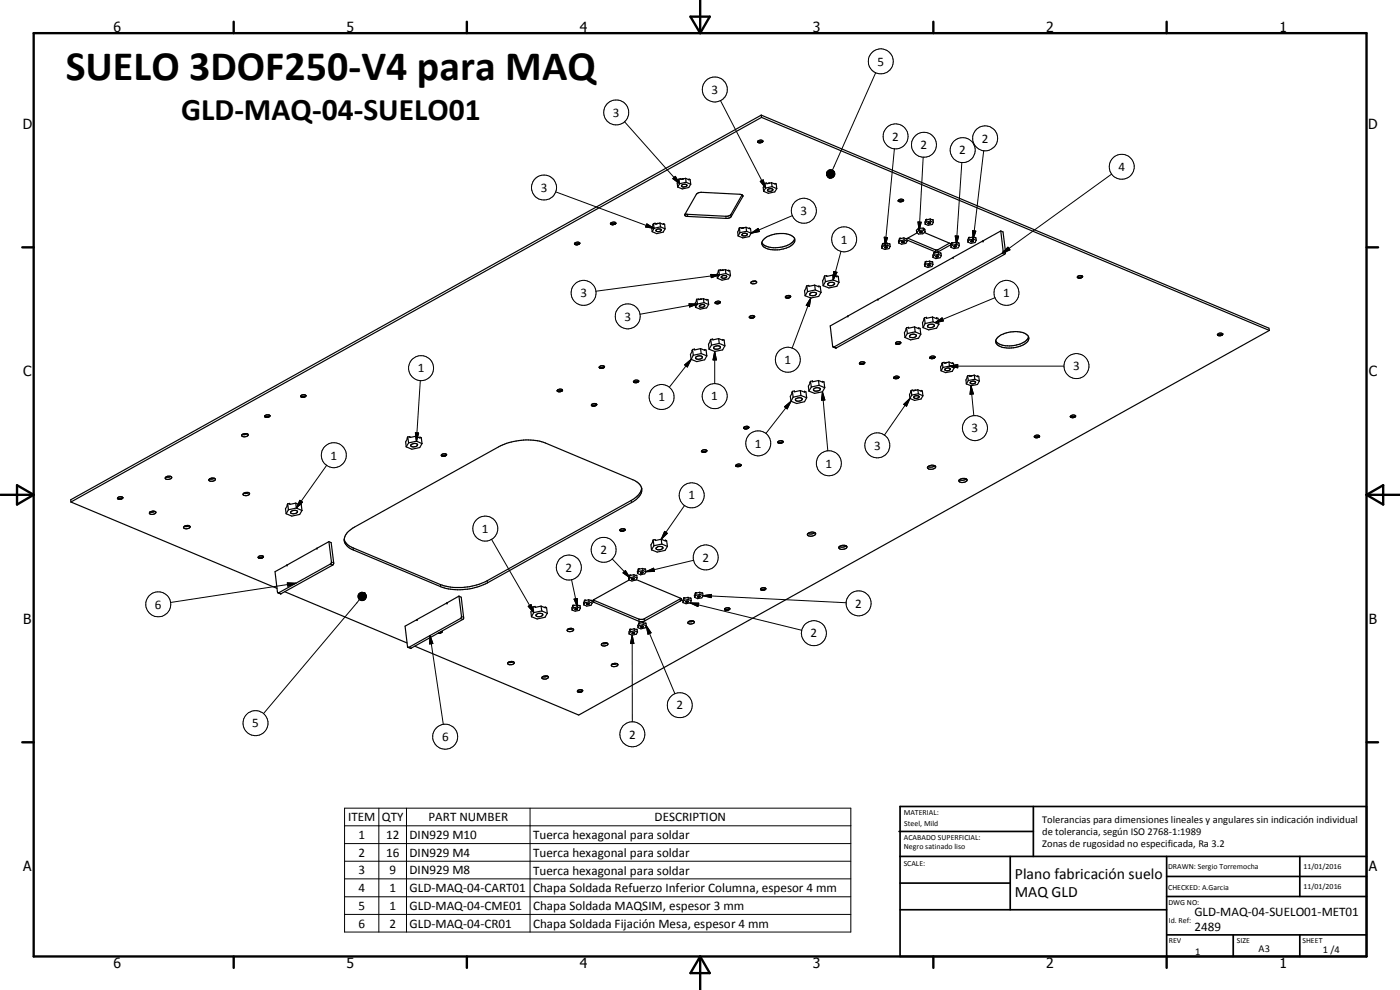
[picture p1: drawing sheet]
<svg xmlns="http://www.w3.org/2000/svg" width="420mm" height="297mm" viewBox="0 0 420 297" stroke-linecap="round" stroke-linejoin="round" font-family="sans-serif">
<g fill="none" stroke="#000" stroke-width=".35">
<path d="M228.5 34.5l-207.3 115.4 .1 .7M228.5 34.5l152.3 64 .1 .6M228.5 34.5v.7M228.5 35.2l152.4 63.9M228.5 35.2l-207.2 115.4M203.8 53.7l-.6 1.2 .2 1.2M203.8 53.7l.2 1.4M204 55.1l-.6 1M204.6 55.5a1.27 1.27 0 0 1 1.6 0 .87 .87 0 0 1-.8 .7 .87 .87 0 0 1-.9-.5zM205.1 53.6l-.5 .2M205.8 53.5l-1.5 .3v-.2l-.5 .1M205.8 53.5l1 .5v-.3l.3 .2 .2 1.4"/>
<path d="M205.8 53.5l.1 1.2M205.9 54.7l1.4 .6M205.9 54.7l-1.9 .4M207.3 55.3l-.6 1-1.9 .4-1.4-.6M209 58.3l.6-.5 1-.1 11.5 .6 .6 .1 .3 .4-3.6 6.2-.5 .4-1 .1-11.5-.6a.57 .57 0 0 1-.6 0 .57 .57 0 0 1-.2-.6zM222.7 58.5l-3.3 5.8-.6 .5-1 .1-12.2-.8M227.4 42.7l.4 .1M227.6 42.8h.8M228.4 42.8h-.4M228.9 42.5a.88 .88 0 0 0-.8-.5 .88 .88 0 0 0-.7 .6l.1 .1M228.9 42.5l-.5 .3M228.9 42.3l-1.5 .3"/>
<path d="M229.6 55l-.5 1.2 .1 1.2M229.6 55l.2 1.4M229.8 56.4l-.6 1M230.4 56.9a1.08 1.08 0 0 1 1.6 0l-.7 .5-.9-.1zM231 54.9l-.6 .2M231.6 54.8l-1.5 .3v-.2l-.5 .1M231.6 54.8l1 .4v-.2l.3 .2 .2 1.4M231.6 54.8l.1 1.2M231.7 56l1.4 .6M231.7 56l-1.9 .4M233.1 56.6l-.6 1-1.9 .4-1.4-.6M172.4 73.1l.3 .3"/>
<path d="M172.4 73.2h.1M172.5 73.3l.1 .1M172.6 73.4h.4M172.7 73.4h.1M173 73.4h.2M173.3 73.4h.1M173.4 73.4h-.4M173.6 73.3l-.2 .1M173.8 73.2l-.2 .1M174 72.9l-1.6 .2M174 72.9l-.4 .4M174 72.9a1.06 1.06 0 0 0-1.6 .2"/>
<path d="M183.2 67.1l.3 .3M183.2 67.1v.1M183.3 67.3l.1 .1M183.4 67.4h.4M183.5 67.4h.3M184.2 67.4h-.4M184.4 67.3l-.1 .1M184.4 67.3l-.6 .1M184.8 66.9l-1.6 .2M184.8 66.9l-.4 .4M184.8 66.9a1.06 1.06 0 0 0-1.6 .2M196.1 67.1l-.5 1.2 .1 1.2"/>
<path d="M196.1 67.1l.2 1.4M196.3 68.5l-.6 1M196.9 69l.6-.3 .9 .1a.8 .8 0 0 1-.7 .7 .8 .8 0 0 1-.8-.5zM197.5 67.1l-.6 .1M198.1 66.9l-1.5 .3v-.2l-.5 .1M198.1 66.9l1 .5v-.3l.4 .2 .1 1.4M198.1 66.9l.1 1.2M198.2 68.1l1.4 .6M198.2 68.1l-1.9 .4M199.6 68.7l-.6 .9-1.9 .5-1.4-.6M221.9 68.4l-.5 1.2 .1 1.2M221.9 68.4l.2 1.4"/>
<path d="M222.1 69.8l-.6 1M222.7 70.4a1.01 1.01 0 0 1 1.6 0l-.6 .4h-.7zM223.3 68.3l-.6 .2M223.9 68.2l-1.4 .3-.1-.2-.5 .1M223.9 68.2l1.3 .4 .2 1.4M223.9 68.2l.2 1.2M224.1 69.4l1.3 .6M224.1 69.4l-2 .4M225.4 70l-.5 1-2 .4-1.4-.6M229.1 71.9a7.9 7.9 0 0 1 8.9-.9 1.62 1.62 0 0 1-.7 2.8l-.4 .2a8.4 8.4 0 0 1-7.8 0l-.5-1.1zM238.5 71.6a4.3 4.3 0 0 1-3.6 2.5 6.2 6.2 0 0 1-6.1-1.1l-.2-.2M264.9 73.1l-.3 .8 .1 .6"/>
<path d="M264.9 73.1l.1 .7M265 73.8l-.3 .7M265.6 74.1l.7 .1-.6 .2-.2-.1zM266.2 72.9l-1.3 .2M266.2 72.9l.9 .3 .1 .8M266.2 72.9l.1 .7M266.3 73.6l.9 .4M266.3 73.6l-1.3 .2M267.2 74l-.4 .6-1.2 .2-.9-.3M269.6 60.3l.2 .2M269.6 60.3l.1 .1M269.8 60.5h.4"/>
<path d="M270 71.5l-.3 .8v.6M270 71.5l.1 .8M270.1 72.3l-.4 .6M270.6 72.6l.6-.2 .2 .2a.39 .39 0 0 1-.4 .3 .39 .39 0 0 1-.4-.3zM270.8 60.5h-.6M271.2 60.1l-.4 .4M271.2 60l-1.6 .3M271.2 60.1a.95 .95 0 0 0-1.6 .2M271.3 71.4l-1.3 .1M271.3 71.4l.8 .2M271.3 71.4v.6M271.3 72l.9 .4"/>
<path d="M271.3 72l-1.2 .3M272.1 71.6l.1 .8M272.2 72.4l-.3 .6-1.3 .3-.9-.4M272.4 71.5l8.5 3.5 .6-.1 3.5-2M275.3 69.8l-3.2 1.8M275.7 68.4l1.4 .1M275.7 68.4l-.7 .7 .1 .6M275.7 68.4l.1 .7M275.8 69.1l-.7 .6M276 69.6l.8-.1-.4 .3zM277.1 68.5l.5 .3 .1 .8M277.1 68.5v.5"/>
<path d="M277.1 69l.6 .6M277.1 69l-1.3 .1M277.4 69.8l8.1 3.4-4.4 2.5-8.9-3.7M277.7 69.6l-.8 .5-1.2 .1-.6-.5M277.7 78.5l-.3 .7 .1 .7M277.7 78.5l.1 .7M277.8 79.2l-.3 .7M277.9 65.9l-.3 .7 .1 .7M277.9 65.9v.7M277.9 66.6l-.2 .7M278.4 79.5h.7a.43 .43 0 0 1-.3 .3 .43 .43 0 0 1-.5-.2zM278.5 67l.3-.2 .5 .1-.4 .3z"/>
<path d="M279 78.4l-1.3 .1M279 78.4l.9 .2 .1 .7M279 78.4l.1 .6M279.1 79l.9 .3M279.1 79l-1.3 .2M279.2 65.7l-1.3 .2M279.2 65.7l.9 .3v.7M279.2 65.7v.6M279.2 66.3l.9 .4M279.2 66.3l-1.3 .3M280 79.3l-.3 .7-1.3 .3-.9-.4M280.1 66.7l-.3 .7-1.3 .2-.8-.3"/>
<path d="M280.3 75.8l-.4 .8 .1 .6M280.3 75.8l.1 .8M280.4 76.6l-.4 .6M280.9 77v.1M280.9 76.9l.5-.1 .2 .2-.6 .1zM281.5 75.7l-1.2 .1M281.5 75.7l.9 .2 .1 .8M281.5 75.7l.1 .6M281.6 76.3l.9 .4M281.6 76.3l-1.2 .3M282.5 76.7l-.4 .6-1.2 .3-.9-.4M285.7 72.8l-.4 .8 .1 .6"/>
<path d="M285.7 72.8l.1 .8M285.8 73.6l-.4 .6M286 77.3h.1M286 77.3l-31.5 17.5M286.3 73.9l.7-.1a.34 .34 0 0 1-.3 .4 .34 .34 0 0 1-.4-.3zM286.3 74v.1M286.9 72.7l-1.2 .1M286.9 72.7l.9 .2 .1 .8M286.9 72.7l.2 .6M287.1 73.3l.8 .4M287.1 73.3l-1.3 .3M287.9 73.7l-.3 .6-1.3 .3-.9-.4"/>
<path d="M290.7 71.2l-.3 .8 .1 .6M290.7 71.2l.1 .8M290.8 72l-.3 .6M291.4 72.3l.5-.1 .2 .2-.6 .2zM292 71.1l-1.3 .1M292 71.1l.9 .3 .1 .7M292 71.1v.7M292 71.8l1 .3M292 71.8l-1.2 .2M293 72.1l-.4 .7-1.2 .2-.9-.4M300.3 69.3l.7 .3 .8 6.1-.4 .6-50.4 28.1-.9-.3M300.3 69.3l-14.3 8"/>
<path d="M300.3 69.3l.8 6.1-.2 .5-50.8 28.2M209.1 89.8l-.5 1.2 .1 1.2M209.1 89.8l.2 1.4M209.3 91.2l-.6 1M209.9 91.7h.1a.88 .88 0 0 1 1.5 .1 1.08 1.08 0 0 1-1.6 .1zM210.5 89.7l-.5 .1M211.1 89.6l-1.4 .3-.1-.2-.5 .1M211.1 89.6l1.1 .4-.1-.2 .4 .2 .2 1.4M211.1 89.6l.2 1.2M211.3 90.8l1.4 .6M211.3 90.8l-2 .4M212.7 91.4l-.6 1-2 .4-1.4-.6"/>
<path d="M214.6 90.9a.86 .86 0 0 1 .7-.6 .86 .86 0 0 1 .9 .5l-.2 .2M214.7 90.9l.3 .2M214.8 91.1h.2M215.7 81.1l-.5 1.2 .1 1.2M215.7 81.1l.2 1.4M215.8 91l-.8 .1M215.9 82.5l-.6 1M216.1 90.8l-.9 .3M216.2 90.6l-1.5 .3M216.6 82.9l1.1-.2a.36 .36 0 0 1 .4 .4 .36 .36 0 0 1-.4 .3h-1l-.3-.2zM216.9 81.1l-.4 .1M217.7 80.9l-1.5 .3v-.3l-.5 .2"/>
<path d="M217.7 80.9l1 .4v-.2l.3 .1 .2 1.5M217.7 80.9l.1 1.2M217.8 82.1l1.4 .6M217.8 82.1l-1.9 .4M219.2 82.7l-.6 1-1.9 .4-1.4-.6M224.9 95.1l.1 .2 .9 .1M224.9 95.2l.6 .3M225.5 84.6l.5-.3 .9 .1a.44 .44 0 0 1 .1 .6 .44 .44 0 0 1-.6 .1 .58 .58 0 0 1-.7 .1 .58 .58 0 0 1-.2-.6zM225.9 95.4l-.2 .1M226.4 95.2l-.5 .2M226.5 95l-1.6 .1M226.5 95l-.1 .2"/>
<path d="M226.5 95a1.06 1.06 0 0 0-1.6 .1M226.7 84.3l-1.1 .2M236.1 89.4l.2 .1M236.9 89.3l-.8 .1M236.9 89.3l.4-.3a.96 .96 0 0 0-1.6 .1l.3 .3M236.9 89.3l-.4 .2M237.3 88.9l-1.6 .2 .4 .3M242.1 85.8l-.6 1.4 .1 1.5M242.1 85.8l.2 1.7M242.3 87.5l-.7 1.2M243.1 88.1a1.21 1.21 0 0 1 2 .1 1.45 1.45 0 0 1-2.1 .2zM244.5 85.6l-1.7 .3-.1-.3-.6 .2"/>
<path d="M244.5 85.6l1.3 .5-.1-.3 .5 .2 .2 1.7M244.5 85.6l.2 1.4M244.7 87l1.7 .7M244.7 87l-2.4 .5M246.4 87.7l-.7 1.2-2.4 .5-1.7-.7M247.5 82.8l-.6 1.4 .1 1.5M247.5 82.8l.2 1.7M247.7 84.5l-.7 1.2M248.5 85l.5-.2 1-.1 .5 .4a1.08 1.08 0 0 1-1 .7 1.08 1.08 0 0 1-1.1-.6zM249.9 82.5l-1.8 .4v-.2l-.6 .1M249.9 82.5l1.3 .6-.1-.3 .5 .1 .2 1.8M249.9 82.5l.2 1.5"/>
<path d="M250.1 84l1.7 .7M250.1 84l-2.4 .5M251.8 84.7l-.6 1.2-2.4 .5-1.8-.7M254.5 94.8l-5.3 3 .7 6.1 .2 .2M263.5 89.8h.1M272.1 98.3l-.7 1.5 .2 1.5M272.1 98.3l.2 1.8M274.5 98.1l-1.8 .4v-.3l-.6 .1M274.5 98.1l1.2 .5v-.3l.4 .3 .2 1.7M274.5 98.1l.1 1.5M274.6 99.6l1.7 .7M274.6 99.6l-2.3 .5"/>
<path d="M277.4 95.4l-.6 1.4 .2 1.5M277.4 95.4l.3 1.7M277.7 97.1l-.7 1.2M278.5 97.6l.5-.3h.9l.5 .4a1.31 1.31 0 0 1-2.1 .1zM279.9 95.1l-1.8 .4v-.3l-.7 .2M279.9 95.1l1.2 .5v-.3l.4 .2 .3 1.8M279.9 95.1l.1 1.5M280 96.6l1.8 .7M280 96.6l-2.3 .5M281.8 97.3l-.7 1.2-2.4 .5-1.7-.7M323.3 83.1l.2 .2M323.3 83.1l.1 .2"/>
<path d="M323.4 83.3l.4 .1M323.5 83.4h.2M324.4 83.4h-.7M324.9 82.9l-1.6 .2M324.9 82.9v.2M324.9 83.1l-.8 .3M324.9 82.9a1.06 1.06 0 0 0-1.6 .2M324.9 83.1l-.4 .3M380.9 99.1l-207.2 115.4-49.2-20.6M90.2 119l.5 .2M90.2 118.9l.1 .1M90.2 118.9v.1"/>
<path d="M90.7 119.2h.6M91.3 119.1l-.7 .1M91.6 119l-.1 .1M91.8 118.7l-1.6 .2M91.8 118.7l-.5 .5M91.8 118.7a.96 .96 0 0 0-1.6 .2M167.2 117.2l.1 .2M167.3 117.4l.4 .1M168.6 117.3l-1.2 .2M168.6 117.3l-.5 .2M168.8 117l-1.6 .2M168.8 117.1l-.2 .2"/>
<path d="M168.8 117.1a1.04 1.04 0 0 0-1.6 .1M181 110.4l-.7 .1M181.4 110l-1.6 .2 .6 .3 .6-.1M181.4 110l-.4 .4M181.4 110a.86 .86 0 0 0-.8-.3 .86 .86 0 0 0-.7 .7l.3 .1M190.1 114.5a.95 .95 0 0 1 1.6-.1l-.1 .2M190.1 114.5l.2 .2M190.1 114.5l.4 .3M190.4 114.8h.1M191.3 114.7l-.3 .1M191.3 114.7l-.8 .1M191.6 114.6l-.3 .1"/>
<path d="M191.7 114.3l-1.6 .2M207.8 104.9l-.6 1.4 .2 1.5M207.8 104.9l.3 1.7M208.1 106.6l-.7 1.2M208.9 107.1a1.42 1.42 0 0 1 1.9 0 1.29 1.29 0 0 1-2.1 .3zM210.3 104.6l1.2 .5v-.2l.4 .1 .2 1.8M210.3 104.6l-1.8 .4-.1-.3-.6 .2M210.3 104.6l.1 1.5M210.4 106.1l1.7 .7M210.4 106.1l-2.3 .5M212.1 106.8l-.6 1.1-2.4 .6-1.7-.7M213.3 101.9l-.7 1.4 .2 1.5"/>
<path d="M213.3 101.9l.2 1.6M213.5 103.5l-.7 1.3M214.3 104.1l.5-.3a1.2 1.2 0 0 1 1.4 .3 1.08 1.08 0 0 1-1 .8 1.08 1.08 0 0 1-1-.7zM215.7 101.6l-1.8 .4v-.3l-.6 .2M215.7 101.6l1.2 .5v-.2l.4 .1 .2 1.8M215.7 101.6l.1 1.4M215.8 103l1.7 .8M215.8 103l-2.3 .5M217.5 103.8l-.6 1.2-2.4 .5-1.7-.7M237.8 117.4l-.6 1.5 .2 1.5M237.8 117.4l.2 1.8M238 119.2l-.6 1.2"/>
<path d="M238.7 119.8a1.48 1.48 0 0 1 2.1-.1 1.42 1.42 0 0 1-2.1 .4zM240.2 117.2l-1.7 .4-.1-.3-.6 .1M240.2 117.2l1.3 .5v-.3l.4 .2 .2 1.7M240.2 117.2l.2 1.5M240.4 118.7l1.7 .6M240.4 118.7l-2.4 .5M242.1 119.3l-.6 1.2-2.4 .6-1.7-.7M243.2 114.4l-.6 1.5 .2 1.4M243.2 114.4l.3 1.7M243.5 116.1l-.7 1.2M244.3 116.7a1.46 1.46 0 0 1 1.9 0 1.3 1.3 0 0 1-2.1 .2zM245.6 114.2l-1.7 .4v-.3l-.7 .1"/>
<path d="M245.6 114.2l1.3 .5v-.3l.4 .2 .2 1.7M245.6 114.2l.2 1.4M245.8 115.6l1.7 .7M245.8 115.6l-2.3 .5M247.5 116.3l-.7 1.3-2.3 .4-1.7-.7M258 108.9a.91 .91 0 0 1 1.5 0 1.03 1.03 0 0 1-1.6 .1zM259.2 109.2l-.9 .1M259.5 108.8l-1.6 .2 .2 .3M268.2 113.3l.4 .3M268.3 113.5l.3 .1M268.6 113.6h.2M268.8 103l.1 .3h.9"/>
<path d="M268.8 103v.2M268.9 103.2l.3 .1M269.3 113.6h-.5M269.4 113.5l-.6 .1M269.7 113.3l-.3 .2M269.8 113.1l-1.6 .2M269.8 113.2l-.4 .3M269.8 113.2a.97 .97 0 0 0-1.6 .1M269.8 103.3h-.3M270.3 102.8l-1.5 .2M270.3 102.8l-.5 .5M270.3 102.8l-.3-.3h-.6l-.5 .2-.1 .3"/>
<path d="M272.3 100.1l-.7 1.2M273.1 100.6l.1-.1a1.23 1.23 0 0 1 1.8 .3 1.27 1.27 0 0 1-2 0zM273.5 117.1l-.5 1.3 .1 1.1M273.5 117.1l.1 1.4M273.6 118.5l-.5 1M274.2 119.1l.7-.4 .9 .3a.89 .89 0 0 1-.7 .5 .89 .89 0 0 1-.9-.4zM274.9 117.1l-.6 .1M275.5 117l-1.5 .3v-.3l-.5 .1M275.5 117l1 .4-.1-.3 .4 .2 .2 1.4M275.5 117l.1 1.2M275.6 118.2l1.4 .5M275.6 118.2l-2 .3"/>
<path d="M276.3 100.3l-.6 1.2-2.4 .5-1.7-.7M277 118.7l-.6 1-1.9 .4-1.4-.6M279 107.3v.1M279 107.4l.5 .2M279 107.4l.6 .2M280.6 107.2l-1 .4M280.6 107.1a1.1 1.1 0 0 0-1.6 .2M280.6 107.1l-1.6 .2M280.6 107.1v.1M282.8 108.8l-.5 1.3 .1 1.2M282.8 108.8l.2 1.4M283 110.2l-.6 1.1"/>
<path d="M283.7 110.7a1.01 1.01 0 0 1 1.5 .2l-.3 .1a.79 .79 0 0 1-1.3-.2zM284.2 108.8l-.6 .1M284.8 108.6l-1.4 .4-.1-.3-.5 .1M284.8 108.6l1 .5v-.3l.4 .2 .1 1.4M284.8 108.6l.1 1.3M284.9 109.9l1.4 .5M284.9 109.9l-1.9 .3M286.3 110.4l-.5 1-2 .4-1.4-.5M290.4 112.8l-.5 1.2 .1 1.2M290.4 112.8l.2 1.4M290.6 114.2l-.6 1M291.2 114.6a1.14 1.14 0 0 1 1.6 .1l-.2 .3a.89 .89 0 0 1-1.4-.3z"/>
<path d="M291.8 112.7l-.6 .1M292.4 112.6l-1.5 .3v-.3l-.5 .2M292.4 112.6l1 .4v-.2l.3 .1 .2 1.4M292.4 112.6l.2 1.2M292.6 113.8l1.3 .5M292.6 113.8l-2 .4M293.9 114.3l-.5 1.1-2 .3-1.4-.5M299.3 101.3a8.4 8.4 0 0 1 8.6-1.1 1.51 1.51 0 0 1 .9 1.4 1.51 1.51 0 0 1-1 1.4 8.1 8.1 0 0 1-8.5 .4l-.5-1zM308.7 101a3.8 3.8 0 0 1-2.6 2.3 9.3 9.3 0 0 1-5.6 .2l-1.3-.8-.3-.5M365.4 100.5h.1M365.4 100.4v.1M365.4 100.5l.1 .1"/>
<path d="M365.5 100.6l.1 .1M365.5 100.6l.3 .1M366.6 100.6l-.4 .1M366.6 100.6l-.9 .1M367 100.2l-.4 .4M367 100.2l-1.6 .2M367 100.2a1.06 1.06 0 0 0-1.6 .2M72.6 130.4l.8-.3h.7a.46 .46 0 0 1 .4 .5 .46 .46 0 0 1-.6 .4h-1.1l-.3-.2zM74.2 130.2l-.8 .2-.6-.1M79.4 124.9v.1M79.4 125l.5 .2M79.4 125l.2 .1"/>
<path d="M80.5 125.1l-.7 .1M80.8 125l-.2 .1M81 124.7l-1.6 .2M81 124.7l-.8 .5M81 124.7l-.3-.2h-.6l-.7 .4M122.4 131.1l-.7 1.5 .2 1.5M122.4 131.1l.2 1.8M122.6 132.9l-.7 1.2M123.3 133.5a1.48 1.48 0 0 1 2-.1 1.35 1.35 0 0 1-2 .4zM124.8 130.9l-1.8 .4v-.3l-.6 .1M124.8 130.9l1.3 .5-.1-.3 .4 .2 .2 1.8M124.8 130.9l.2 1.5"/>
<path d="M125 132.4l1.6 .7M125 132.4l-2.4 .5M126.6 133.1l-.6 1.2-2.4 .5-1.7-.7M132.4 136.7l.3 .1M132.4 136.6l.2 .2M132.4 136.6v.1M132.7 136.8l.2 .1M133.5 136.9h-.2M133.5 136.8l-.7 .1M133.8 136.7l-.2 .1M134 136.4l-.3-.3h-.6l-.7 .5M134 136.4l-1.6 .2"/>
<path d="M134 136.4l-.5 .5M177.5 121.5l.1 .2M177.5 121.6l.1 .1M177.6 121.7l.4 .1M178.9 121.7l-1.2 .1M178.9 121.7l-.6 .1M179.1 121.5l-.2 .2M179.1 121.3l-1.6 .2M179.1 121.3l-.2 .4M179.1 121.3a1.05 1.05 0 0 0-1.6 .3M210.5 135.4l.5 .3 .9-.2M210.5 135.4l.1 .1"/>
<path d="M212.1 135.2l-1.6 .2M212.1 135.2l-.3 .4-.7 .1-.5-.1M212.1 135.2a1.04 1.04 0 0 0-1.6 .2M220.8 139.7l.1 .1M220.9 139.9l.2 .1M220.9 139.8v.1M221.1 140h.2M222 139.9l-.4 .1M222 139.9l-1 .1M222.4 139.4l-.4 .5M222.4 139.4a1.09 1.09 0 0 0-1.6 .3M222.4 139.5l-1.6 .2"/>
<path d="M223.2 128.4l.1 .2M223.2 128.4v.1M223.3 128.5l.9 .2M223.4 128.6l.8 .1M224.4 128.6l-.2 .1M224.6 128.5l-.2 .1M224.7 128.2l-1.5 .2M224.7 128.2l-.3 .4M224.7 128.2a1.01 1.01 0 0 0-1.5 .2M233.4 132.7l.1 .1M233.5 132.8l.8 .2M235 132.5l-1.6 .2"/>
<path d="M235 132.5a1.05 1.05 0 0 1-1.4 .4M235 132.5a.96 .96 0 0 0-1.5 .3M280.6 139.7a2.08 2.08 0 0 1-2.1 .3M310.4 131a.95 .95 0 0 1 1.6-.1l-.2 .2M310.4 131.1l.3 .2M310.4 131.1l.1 .1M310.4 131v.1M310.6 131.3h.2M311.6 131.2l-.4 .1M311.8 131.1l-1 .2M311.8 131.1l-.2 .1M312 130.8l-1.6 .2"/>
<path d="M321.2 125a1.06 1.06 0 0 1 1.6-.2l-.1 .2M321.2 125l.4 .3M321.6 125.3h.2M321.8 125.3h.3M322.4 125.2l-.1 .1M322.4 125.2l-.4 .1M322.7 125l-.3 .2M322.8 124.8l-1.6 .2M21.3 150.6l61.8 25.9M35.3 149.5l.1 .2M35.3 149.5l.1 .1M35.4 149.6l1.1 .1"/>
<path d="M35.4 149.7l.3 .1M36.5 149.7l-.4 .1M36.8 149.2a1.09 1.09 0 0 0-1.5 .3M36.8 149.2l-.3 .5M36.9 149.3l-1.6 .2M46.5 153.4l-.6 .3-.9-.1M46.5 153.5a.44 .44 0 0 1 .2 .5 .44 .44 0 0 1-.5 .3h-.4a.53 .53 0 0 1-.8 0 .53 .53 0 0 1 0-.7M46.5 153.5l-.6-.2-.9 .3M49.7 143.2l.5-.3h.9l.5 .4a1.26 1.26 0 0 1-2 .2zM51.3 142.9l-.6 .3-.9-.1M55.2 158l.1-.1a1.12 1.12 0 0 1 1.8 .3 1.34 1.34 0 0 1-2 .1zM56.8 157.7l-.6 .3-.9-.1"/>
<path d="M62.7 143.9a1.16 1.16 0 0 1 1.9 0l-.3 .4-1.2 .1-.4-.3zM64.3 143.5l-.8 .3-.6-.1M72.9 148.2l.9-.5 1 .2a.58 .58 0 0 1-.1 .7 .58 .58 0 0 1-.6 .1l-.9-.1zM74.6 147.8l-.8 .3-.6-.1M86.3 151.2l-.6 1.5 .2 1.4M86.3 151.2l.3 1.8M86.6 153l-.7 1.1M87.3 153.5a1.46 1.46 0 0 1 2 0 1.36 1.36 0 0 1-2.1 .2zM88.8 151l-1.8 .3-.1-.3-.6 .2M88.8 151l1.2 .5v-.3l.4 .2 .2 1.8M88.8 151l.1 1.4M88.9 152.4l1.7 .8"/>
<path d="M88.9 152.4l-2.3 .6M90.6 153.2l-.7 1.1-2.3 .6-1.7-.8M104.2 159.8l2.2-1.6 43.2-24.1a18.1 18.1 0 0 1 14.1-1.2l26.2 11a3.2 3.2 0 0 1 2.3 4.5l-1.2 1.5-.9 .6-43.8 24.4a18.5 18.5 0 0 1-14.1 1.1l-26.7-11.2a2.98 2.98 0 0 1-1.8-4.3zM186 159.1l.2 .2M186 159l.1 .3M186.1 159.3l.3 .1M186.2 159.3l.3 .1M187.1 159.3l-.7 .1M187.6 158.9l-1.6 .1M187.6 158.9v.1M187.6 159l-.8 .4M187.6 158.9a1.06 1.06 0 0 0-1.6 .1"/>
<path d="M187.6 159l-.4 .3M192.6 146.4a5 5 0 0 1-3.2 3.8l-43.2 24a18.1 18.1 0 0 1-14 1.2l-26.3-11a4.3 4.3 0 0 1-2.6-2.5M244.5 159.8a2.05 2.05 0 0 1-2 .3M244.5 159.8a.52 .52 0 0 1 .2 .6 .52 .52 0 0 1-.6 .3 1.13 1.13 0 0 1-1.8-.4l.2-.2M244.5 159.8a2.05 2.05 0 0 0-2 .3M278.4 140.1a1.64 1.64 0 0 1 2.4 0 1.55 1.55 0 0 1-2.5 .2zM290 143.7l.1 .1a1 1 0 0 1-1.3 1 .62 .62 0 0 1-.8-.1 .62 .62 0 0 1-.1-.8M290 143.7l-1.2-.1-.9 .3M290 143.7a2.05 2.05 0 0 1-2.1 .2M77.5 167.3l.4 .2 .6-.1M77.5 167.2l.4 .3M78.5 167.5h-.2"/>
<path d="M78.9 167.3l-.4 .1M78.9 167.3l-.4 .2M79.1 167l-1.6 .2M79.1 167l-.2 .3M79.1 167l-.3-.2h-.6l-.7 .4M85.5 177.5l36.7 15.4M86.1 169.5l-3.6 2 .8 6.1 .2 .3M86.1 169.5h.1M95.1 164.5h.1M95.1 164.5l-9 5M98.7 162.5l.7 .3 .7 6.1-.2 .6-15.5 8.6-.9-.2M98.7 162.5l.8 6.1-.2 .6-15.8 8.7"/>
<path d="M98.7 162.5l-3.6 2M137.7 178.9l.7 .3 .7 6.1-.1 .5-15.7 8.8-.8-.4M176.7 180l-1.2 .1M176.7 180l.9 .2 .1 .8M176.7 180l.1 .6M189 172.6l-.4 .8 .1 .6M189 172.6v.8M189 173.4l-.3 .6M189.6 173.7l.6-.2a.35 .35 0 0 1-.2 .4 .35 .35 0 0 1-.4-.2zM190.2 172.4l-1.2 .2M190.2 172.4l.9 .2 .1 .8M190.2 172.4l.1 .7"/>
<path d="M190.3 173.1l.9 .3M190.3 173.1l-1.3 .3M191 173.9l13.2 5.6 .3 .5-11 6.3-.9 .2-.8-.1-13.8-5.8 .1-.6 10.7-6M191.2 173.4l-.3 .6-1.3 .3-.9-.3M191.6 170.7l-.3 .7v.7M191.6 170.7l.1 .7M191.7 171.4l-.4 .7M192.2 171.7l.7-.1 .1 .2-.6 .2zM192.9 170.6l-1.3 .1M192.9 170.6l.8 .2 .1 .7M192.9 170.6v.6M192.9 171.2l.9 .3"/>
<path d="M192.9 171.2l-1.2 .2M193.8 171.5l-.3 .7-1.2 .3-1-.4M196 162l-.6 1.5 .1 1.5M196 162l.2 1.7M196.2 163.7l-.7 1.3M196.9 164.4a1.25 1.25 0 0 1 2.1 .1 1.35 1.35 0 0 1-2.1 0zM198.4 161.8l-1.7 .4-.1-.3-.6 .1M198.4 161.8l1.3 .5v-.2l.4 .1 .2 1.8M198.4 161.8l.2 1.4M198.6 163.2l1.7 .8M198.6 163.2l-2.4 .5M200.3 164l-.7 1.1-2.4 .6-1.7-.7"/>
<path d="M204.3 179.5l-11.5 6.3h-1.1l-13.6-5.8M205.2 179.4l-.3 .8 .1 .6M205.2 179.4l.1 .7M206.5 179.2l-1.3 .2M206.5 179.2l.9 .3 .1 .8M206.5 179.2l.1 .7M206.6 179.9l.9 .4M206.6 179.9l-1.3 .2M208.7 177.8l-.3 .8 .1 .6M208.7 177.8l.1 .8M208.8 178.6l-.3 .6M209.3 179l.3-.2 .5 .1a.46 .46 0 0 1-.8 .1z"/>
<path d="M210 177.7l-1.3 .1M210 177.7l.9 .3 .1 .7M210 177.7l.1 .7M210.1 178.4l.9 .3M210.1 178.4l-1.3 .2M211 178.7l-.4 .7-1.2 .2-.9-.4M228.2 176.8l.1 .1M228.2 176.7l.1 .3M228.3 176.9l.1 .1M228.3 177h.2M228.5 177l.2 .1M229.3 177l-.7 .1"/>
<path d="M229.4 177h-.1M229.6 176.9l-.1 .1M229.6 176.9l-.3 .1M229.8 176.6l-1.6 .2M229.8 176.6v.1M229.8 176.7l-.2 .2M229.8 176.6a1.06 1.06 0 0 0-1.6 .1M253.9 163.7a2.08 2.08 0 0 1-2 .3M253.9 163.7l.3 .3a1.46 1.46 0 0 1-2.2 .7l-.3-.3 .2-.4M253.9 163.7l-1.1-.1-.9 .4M121.6 187.9l16.1-9 .8 6.1-.2 .5-15.7 8.8-.3-.3zM131.5 190h.4"/>
<path d="M132.1 189.9l-.2 .1M132.3 189.9l-.4 .1M132.5 189.8l-.3 .1M132.6 189.4l.1 .1M132.7 189.5l-.6 .2M132.7 189.5v.1M132.7 189.6l-.2 .2M152.6 198.7a1.17 1.17 0 0 1 1.7 .3l-.6 .4h-.9l-.4-.2zM154 198.5l-.8 .3-.6-.1M160 182.1l-.7 1.5 .2 1.4M160 182.1l.2 1.7M160.2 183.8l-.7 1.2"/>
<path d="M160.9 184.5a1.52 1.52 0 0 1 2-.2 1.22 1.22 0 0 1-2 .5zM162.4 181.9l-1.8 .3v-.3l-.6 .2M162.4 181.9l1.2 .5v-.3l.4 .2 .2 1.7M162.4 181.9l.2 1.4M162.6 183.3l1.6 .7M162.6 183.3l-2.4 .5M164.2 184l-.6 1.2-2.4 .5-1.7-.7M171.9 188.6l-.6 .2h-.9M171.9 188.6a.44 .44 0 0 1 .2 .6 .44 .44 0 0 1-.5 .2 .92 .92 0 0 1-1.4-.4l.2-.2M171.9 188.6l-.6-.1-.9 .3M171.9 181.6l-.3 .8 .1 .6M171.9 181.6l.1 .8"/>
<path d="M172 182.4l-.3 .6M172.6 182.7l.7-.1a.37 .37 0 0 1-.3 .3 .37 .37 0 0 1-.4-.2zM173.2 181.5l-1.3 .1M173.2 181.5l.9 .2 .1 .8M173.2 181.5l.1 .6M173.3 182.1l.9 .4M173.3 182.1l-1.3 .3M174.2 182.5l-.3 .6-1.3 .3-.9-.4M175.5 180.1l-.4 .7 .1 .7M175.5 180.1v.7M175.5 180.8l-.3 .7M176.1 181.1h.7a.43 .43 0 0 1-.7 .1z"/>
<path d="M176.8 180.6l.9 .4M176.8 180.6l-1.3 .2M177.7 181l-.3 .6-1.3 .3-.9-.4M182.1 192.9l-.5 .3-.9-.1M182.2 192.9l.2 .2a1.18 1.18 0 0 1-1.9 .4l.2-.4M182.2 192.9l-.6-.1-.9 .3M183.5 199.4l.6-.3a.94 .94 0 0 1 1.4 .4 1.22 1.22 0 0 1-2 0zM185.1 199.1l-.8 .2h-.6M189 188.8l-.2 1.4M189 188.8l.2 .8M189.2 189.6l-.4 .6M189.7 189.9a.33 .33 0 0 1 .4-.2 .33 .33 0 0 1 .3 .3l-.6 .1z"/>
<path d="M190.3 188.6l-1.3 .2M190.3 188.6l.9 .3 .1 .8M190.3 188.6l.1 .7M190.4 189.3l.9 .4M190.4 189.3l-1.2 .3M191.3 189.7l-.3 .6-1.3 .3-.9-.4M191.7 186.9l-.3 .8 .1 .6M191.7 186.9l.1 .8M191.8 187.7l-.3 .6M193 186.8l-1.3 .1M193 186.8l.9 .2 .1 .7M193 186.8l.1 .6"/>
<path d="M193.1 188.1h-.1M193.1 187.4l.9 .3M193.1 187.4l-1.3 .3M194 187.7l-.4 .7-1.2 .3-.9-.4M205.3 180.1l-.3 .7M205.8 180.5l.3-.2 .5 .2-.3 .2zM206.5 186.6l.2-.1a1.14 1.14 0 0 1 1.7 .2 1.34 1.34 0 0 1-2 .2zM206.5 180.3l.1 .1M207.5 180.3l-.4 .6-1.2 .2-.9-.3M208.1 186.3l-.6 .3-.8-.1M217.5 182.9v.1M217.6 183l.3 .1"/>
<path d="M218.5 183l-.7 .1M218.8 182.9l-.3 .1M219 182.6l-1.5 .2M219 182.6l-.2 .3M219 182.7l-.2 .2M219 182.6a.95 .95 0 0 0-1.5 .3l1 .1M164.3 202.9l-.8 .2-.7-.1M164.3 202.9l.3 .2a1.07 1.07 0 0 1-.9 .7 1.07 1.07 0 0 1-1.1-.6l.2-.2M164.3 202.9l-.6-.1-.9 .2M173.3 207.4l.4 .3 1-.2M174.7 207.5l-.6 .2M174.9 207.2l-1.6 .2"/>
<path d="M174.9 207.2l-.2 .3M174.9 207.2a.94 .94 0 0 0-1.6 .3l.1 .1"/>
<circle cx="192.7" cy="188.1" r=".29"/>
</g>
<g fill="none" stroke="#000" stroke-width=".3">
<path d="M187.4 36.5l16.6 18.6M216.2 30.2l13.6 26.2M262.8 21.8l-13 29.2M166.8 57.6l29.5 10.9M201.9 53.6l.8-.7 1.3 2.2zM222.8 58.5l.1 .5M228.2 54.4l.9-.4 .7 2.4zM248.1 52l.7 1.3zM248.1 52.2l.7 1.1zM248.1 52.5l.7 .8zM248.1 51.7l.7 1.6-.7-1.3zM248.2 52.7l.6 .6z"/>
<path d="M248.2 51.5l.2-.2 .4 2zM248.2 51.5l.6 1.8-.7-1.6zM248.4 53l.4 .3zM248.4 51.3l.3-.2 .1 2.2zM248.6 53.2l.2 .1zM248.7 51.1l.2-.1-.1 2.3zM248.8 51v2.3M248.8 53.3l.5 .1zM248.8 53.3l.8 .1zM248.8 53.3h1zM248.8 53.3l1.3-.2zM248.8 53.3l1.5-.3z"/>
<path d="M248.8 53.3l1.6-.6-.1 .3zM248.8 53.3l1.7-.8-.1 .2zM248.8 53.3l1.8-1.1-.1 .3zM248.8 53.3l1.7-1.4 .1 .3zM248.8 53.3l1.7-1.6v.2zM248.9 51l.2-.1-.3 2.4zM249.1 50.9h.3l-.6 2.4zM249.4 50.9l.3 .1-.9 2.3zM249.7 51l.2 .1-1.1 2.2zM249.9 51.1l.2 .1-1.3 2.1zM250.1 51.2l.2 .2-1.5 1.9zM250.3 51.4l.2 .3-1.7 1.6z"/>
<path d="M268.4 44.6l-2.8 29.1M277.1 47.2l-1.3 21.9M288.7 48.8l-1.6 24.5M295.2 45.2l-3.2 26.6M333.6 52.2l-32.8 23.8M194.1 67.2l2.2 1.3-2.6-.4zM206.3 64.3l.1 .6M217.8 64.9l.1 .6M219.4 64.3v.7M225.4 70l2.1-1.5 .4 1zM237.8 64.7l-12.4 5.3M252.4 75.4l-2.3 8.6"/>
<path d="M265.4 71.2l.9 .1-.7 2.4zM275.5 66.6l1 .1-.7 2.4zM280.7 75l.1 .6M281.5 74.9v.7M285.3 73.1v.3M286.7 70.8l1 .1-.6 2.4zM291.9 69.2l1 .1-.9 2.5zM300.8 76l.6 .3M301.1 75.4l.7 .3M302.5 74.2l.6 .8-2.3 1zM206.8 91.1l2.5 .1-2.3 .9zM209.3 91.2l-17.2 3.1"/>
<path d="M213.3 82.3l2.6 .2-2.4 .8zM215.9 82.5l-37.1 4.9M243.3 89.4l-.4 2.5-.9-.3zM243.3 89.4l-5.6 15M250.2 81.4l1 .3-1.1 2.3zM280.6 96.8l2.1-1.4 .4 .9zM298.6 89.3l-18 7.5M126.1 114.2l-1.1 18.2M205.5 109.5l1.9-1.7-1.1 2.3zM207.4 107.8l-6.5 8.4M214.5 105.5l.5 2.5h-1zM214.5 105.5v9.6"/>
<path d="M246.8 117.6l.8 2.4-1.1 .1zM246.8 117.6l1.6 17.7M250.3 104.1l.7 .3M273.1 119.5l-7.7 11.1M284.9 109.9l2.5-.6v1.1zM284.9 109.9h34.4M291.4 115.7l.7 2.5-1 .1zM291.4 115.7l.9 9M98 139.6l-9.1 12.8M124.7 129.8l.9 .1-.6 2.5zM235.4 122l2-1.6-1.1 2.3zM237.4 120.4l-7.5 9.6"/>
<path d="M271.2 121.3l1.9-1.8-1 2.4zM90 150.1l.8 .6-1.9 1.7zM189.4 150.2l.1 .6M199.5 159.4l.8 .6-1.9 1.8zM205.4 151.7l-7 10.1M83.7 177.8l.7 .3M86.2 174.9l2.6 .1-2.4 .9zM88.8 175l-37.6 5.8M99.1 169.2l.8 .3M99.5 168.6l.6 .3M105.9 164.4l.1 .6M107.4 178.8l2.1-.8-2.1 1.1z"/>
<path d="M107.4 179.1l2.1-1.1-2 1.4zM107.5 178.6l2-.6-2.1 .8zM107.5 179.4l2-1.4-1.9 1.6zM107.6 178.3l1.9-.3-2 .6zM107.6 179.6l1.9-1.6-1.7 1.8zM107.8 178.1l.2-.2 1.5 .1zM107.8 178.1l1.7-.1-1.9 .3zM107.9 179.9l-28.8 34.2M108 177.9l1.5 .1zM108.2 177.8l1.3 .2zM108.5 177.7l1 .3zM108.7 177.7l.8 .3z"/>
<path d="M109 177.8l.5 .2zM109.4 178v2.1M109.5 178l-1.5 2-.2-.2zM109.5 178l-1.3 2.1-.2-.1zM109.5 178l-1 2.2-.3-.1zM109.5 178l-.8 2.2h-.2zM109.5 178l-.5 2.2h-.3zM109.5 178l-.2 2.1-.3 .1zM109.5 178v1.9l-.2 .2zM109.5 178l.2 1.7-.2 .2zM109.5 178l.2 1.7zM109.5 178l.3 1.5z"/>
<path d="M109.5 178l.4 1.2zM109.5 178l.4 .9zM109.5 178l.4 .7zM109.5 178l.3 .4zM109.5 178l.2 .2zM132.2 175.4v.6M146.2 174.2l.1 .7M147.5 161.8l12.7 22M171.5 173.9l1.8 8.2M172.3 179.7l1-.1v2.5zM183.7 167.7l5.3 5.7M187 171.9l.7-.7 1.3 2.2z"/>
<path d="M193.8 171.5l2.4-1 .2 .9zM204.1 179.7l.1 .6M208.2 168.1l-14.4 3.4M211 178.7l2.5-.3-.1 .9zM211 178.7l42.9 2.1M122.7 194.2l.7 .3M129.1 190.7l.8 2.4-1 .1zM129.1 190.7l3.9 26.6M138.2 185.6l.6 .3M138.5 185l.6 .3M158.5 181.9l.9-.5 .8 2.4zM178.2 180.1l.1 .6"/>
<path d="M189.7 190.6l.5 2.5h-1zM189.7 190.6l.1 26M191.7 185.8l.1 .6M193.5 185.6v.7M194 187.7l1.4 2.2-.9 .4zM194 187.7l8.6 20.5M207.1 180.9l2.6 .1-.2 1zM207.1 180.9l33.5 8.2M103.4 242.5h151.9v37.2h-151.9zM103.4 247.8h151.9M103.4 253.1h151.9M103.4 258.4h151.9"/>
<path d="M113.7 242.5v37.2M122 242.5v37.2M159.1 242.5v37.2M103.4 263.7h151.9M103.4 269.1h151.9M103.4 274.4h151.9"/>
<circle cx="264.3" cy="18.4" r="3.7"/>
<circle cx="184.9" cy="33.7" r="3.8"/>
<circle cx="214.5" cy="26.8" r="3.8"/>
<circle cx="163.3" cy="56.3" r="3.8"/>
<circle cx="268.8" cy="40.9" r="3.7"/>
<circle cx="277.3" cy="43.4" r="3.7"/>
<circle cx="288.9" cy="45" r="3.8"/>
<circle cx="295.7" cy="41.5" r="3.7"/>
<circle cx="336.6" cy="50" r="3.7"/>
<circle cx="241.2" cy="63.2" r="3.8"/>
<circle cx="253.3" cy="71.8" r="3.7"/>
<circle cx="175.1" cy="87.9" r="3.7"/>
<circle cx="188.4" cy="94.9" r="3.7"/>
<circle cx="302.1" cy="87.9" r="3.8"/>
<circle cx="126.4" cy="110.5" r="3.8"/>
<circle cx="198.6" cy="119.1" r="3.8"/>
<circle cx="214.5" cy="118.9" r="3.8"/>
<circle cx="236.4" cy="107.9" r="3.8"/>
<circle cx="323.1" cy="109.8" r="3.8"/>
<circle cx="100.2" cy="136.6" r="3.8"/>
<circle cx="227.6" cy="133" r="3.8"/>
<circle cx="248.7" cy="139" r="3.7"/>
<circle cx="263.3" cy="133.6" r="3.8"/>
<circle cx="292.6" cy="128.4" r="3.7"/>
<circle cx="145.7" cy="158.6" r="3.8"/>
<circle cx="207.6" cy="148.6" r="3.8"/>
<circle cx="170.7" cy="170.3" r="3.8"/>
<circle cx="181.2" cy="165" r="3.8"/>
<circle cx="211.8" cy="167.3" r="3.7"/>
<circle cx="47.5" cy="181.3" r="3.8"/>
<circle cx="244.3" cy="190" r="3.8"/>
<circle cx="257.7" cy="181" r="3.8"/>
<circle cx="76.7" cy="217" r="3.8"/>
<circle cx="204" cy="211.6" r="3.7"/>
<circle cx="133.6" cy="221" r="3.7"/>
<circle cx="189.8" cy="220.3" r="3.8"/>
</g>
<g fill="#000">
<circle cx="286" cy="77.3" r=".18"/>
<circle cx="295" cy="72.3" r=".18"/>
<circle cx="254.5" cy="94.8" r=".18"/>
<circle cx="263.5" cy="89.8" r=".18"/>
<circle cx="86.1" cy="169.5" r=".18"/>
<circle cx="95.1" cy="164.5" r=".18"/>
<circle cx="125.1" cy="185.9" r=".18"/>
<circle cx="125.2" cy="185.9" r=".18"/>
<circle cx="134.1" cy="180.9" r=".18"/>
</g>
<g fill="none" stroke="#000" stroke-width=".71">
<path d="M10.1 9.9h400v277.1h-400zM70.1 6.5v3.4M140.1 6.5v3.4M207.2 5h5.8l-2.9 4.9zM210.1 0v9.9M280.1 6.5v3.4M350.1 6.5v3.4M6.7 74.2h3.4M410.1 74.2h3.5M.1 148.5h10M5.1 145.6l5 2.9-5 2.9zM410.1 148.5h10"/>
<path d="M410.1 148.5l5-2.9v5.8zM6.7 222.7h3.4M410.1 222.7h3.5M70.1 287v3.4M140.1 287v3.4M210.1 287v10M210.1 287l2.9 5h-5.8zM280.1 287v3.4M350.1 287v3.4"/>
</g>
<g fill="none" stroke="#000" stroke-width=".51">
<path d="M269.8 249.5h40.3M270.1 242h140v45h-140zM270.1 257h140M303.2 257v16M310.1 242v15M350.1 257v30M390.1 257v12M270.1 265h33.1M270.1 273h80M350.1 269h60M350.1 263h60M350.1 280.5h60"/>
<path d="M370.1 280.5v6.5M390.1 280.5v6.5"/>
</g>
<g fill="#000">
<path d="M201.9 53.6l.8-.7 1.3 2.2zM228.2 54.4l.9-.4 .7 2.4zM248.8 53.3l.5 .1zM248.8 53.3l.8 .1zM248.8 53.3h1zM248.8 53.3l1.3-.2zM248.8 53.3l1.5-.3zM248.8 53.3l1.6-.6-.1 .3zM248.8 53.3l1.7-.8-.1 .2zM248.8 53.3l1.8-1.1-.1 .3zM248.8 53.3l1.7-1.4 .1 .3zM248.8 53.3l1.7-1.6v.2z"/>
<path d="M250.3 51.4l.2 .3-1.7 1.6zM250.1 51.2l.2 .2-1.5 1.9zM249.9 51.1l.2 .1-1.3 2.1zM249.7 51l.2 .1-1.1 2.2zM249.4 50.9l.3 .1-.9 2.3zM249.1 50.9h.3l-.6 2.4zM248.2 51.5l.2-.2 .4 2zM248.2 51.5l.6 1.8-.7-1.6zM248.1 51.7l.7 1.6-.7-1.3zM248.1 52l.7 1.3zM248.1 52.2l.7 1.1zM248.1 52.5l.7 .8z"/>
<path d="M248.2 52.7l.6 .6zM248.4 53l.4 .3zM248.6 53.2l.2 .1zM194.1 67.2l2.2 1.3-2.6-.4zM225.4 70l2.1-1.5 .4 1zM265.4 71.2l.9 .1-.7 2.4zM275.5 66.6l1 .1-.7 2.4zM286.7 70.8l1 .1-.6 2.4zM291.9 69.2l1 .1-.9 2.5zM302.5 74.2l.6 .8-2.3 1zM206.8 91.1l2.5 .1-2.3 .9zM213.3 82.3l2.6 .2-2.4 .8z"/>
<path d="M243.3 89.4l-.4 2.5-.9-.3zM250.2 81.4l1 .3-1.1 2.3zM280.6 96.8l2.1-1.4 .4 .9zM205.5 109.5l1.9-1.7-1.1 2.3zM214.5 105.5l.5 2.5h-1zM284.9 109.9l2.5-.6v1.1zM291.4 115.7l.7 2.5-1 .1zM124.7 129.8l.9 .1-.6 2.5zM235.4 122l2-1.6-1.1 2.3zM246.8 117.6l.8 2.4-1.1 .1zM271.2 121.3l1.9-1.8-1 2.4zM90 150.1l.8 .6-1.9 1.7z"/>
<path d="M199.5 159.4l.8 .6-1.9 1.8zM86.2 174.9l2.6 .1-2.4 .9zM109 177.8l.5 .2zM108.7 177.7l.8 .3zM108.5 177.7l1 .3zM108.2 177.8l1.3 .2zM108 177.9l1.5 .1zM107.8 178.1l.2-.2 1.5 .1zM107.8 178.1l1.7-.1-1.9 .3zM107.6 178.3l1.9-.3-2 .6zM107.5 178.6l2-.6-2.1 .8zM107.4 178.8l2.1-.8-2.1 1.1z"/>
<path d="M107.4 179.1l2.1-1.1-2 1.4zM107.5 179.4l2-1.4-1.9 1.6zM107.6 179.6l1.9-1.6-1.7 1.8zM109.5 178l-1.5 2-.2-.2zM109.5 178l-1.3 2.1-.2-.1zM109.5 178l-1 2.2-.3-.1zM109.5 178l-.8 2.2h-.2zM109.5 178l-.5 2.2h-.3zM109.5 178l-.2 2.1-.3 .1zM109.5 178l.2 1.7-.2 .2zM109.5 178l.2 1.7zM109.5 178l.3 1.5z"/>
<path d="M109.5 178l.4 1.2zM109.5 178l.4 .9zM109.5 178l.4 .7zM109.5 178l.3 .4zM109.5 178l.2 .2zM172.3 179.7l1-.1v2.5zM187 171.9l.7-.7 1.3 2.2zM193.8 171.5l2.4-1 .2 .9zM211 178.7l2.5-.3-.1 .9zM129.1 190.7l.8 2.4-1 .1zM158.5 181.9l.9-.5 .8 2.4zM189.7 190.6l.5 2.5h-1z"/>
<path d="M194 187.7l1.4 2.2-.9 .4zM207.1 180.9l2.6 .1-.2 1z"/>
</g>
<path d="M248.6 51.1v2.2M249 50.9v2.4" fill="none" stroke="#000" stroke-width=".34"/>
<text font-size="12.6" x="19.8" y="24">SUELO 3DOF250-V4 para MAQ</text>
<text font-size="9.4" x="54.3" y="35.9">GLD-MAQ-04-SUELO01</text>
<g font-size="4.7">
<text x="304.6" y="263.7">Plano fabricación suelo</text>
<text x="304.6" y="269.1">MAQ GLD</text>
</g>
<g font-size="4.2">
<text x="34" y="9.6">6</text>
<text x="104" y="9.6">5</text>
<text x="174" y="9.6">4</text>
<text x="244" y="9.6">3</text>
<text x="314" y="9.6">2</text>
<text x="384" y="9.6">1</text>
<text x="6.8" y="38.7">D</text>
<text x="410.6" y="38.7">D</text>
<text x="7" y="112.9">C</text>
<text x="410.8" y="112.9">C</text>
<text x="7" y="187.1">B</text>
<text x="410.8" y="187.1">B</text>
<text x="7" y="261.4">A</text>
<text x="410.8" y="261.4">A</text>
<text x="34" y="290.4">6</text>
<text x="104" y="290.4">5</text>
<text x="174" y="290.4">4</text>
<text x="244" y="290.4">3</text>
<text x="314" y="290.4">2</text>
<text x="384" y="290.4">1</text>
</g>
<g font-size="3.9">
<text x="263.3" y="19.7">5</text>
<text x="213.6" y="28.2">3</text>
<text x="184" y="35">3</text>
<text x="267.8" y="42.2">2</text>
<text x="276.3" y="44.7">2</text>
<text x="287.9" y="46.3">2</text>
<text x="294.7" y="42.8">2</text>
<text x="335.6" y="51.4">4</text>
<text x="162.3" y="57.6">3</text>
<text x="240.2" y="64.6">3</text>
<text x="252.3" y="73.1">1</text>
<text x="174.2" y="89.2">3</text>
<text x="301.1" y="89.2">1</text>
<text x="187.4" y="96.2">3</text>
<text x="125.4" y="111.7">1</text>
<text x="235.4" y="109.2">1</text>
<text x="322.1" y="111.1">3</text>
<text x="197.6" y="120.4">1</text>
<text x="213.5" y="120.1">1</text>
<text x="291.6" y="129.8">3</text>
<text x="99.2" y="137.9">1</text>
<text x="226.6" y="134.3">1</text>
<text x="262.3" y="134.9">3</text>
<text x="247.8" y="140.3">1</text>
<text x="206.6" y="149.9">1</text>
<text x="144.6" y="159.9">1</text>
<text x="180.2" y="166.2">2</text>
<text x="169.7" y="171.6">2</text>
<text x="210.8" y="168.5">2</text>
<text x="46.5" y="182.6">6</text>
<text x="256.7" y="182.3">2</text>
<text x="243.3" y="191.3">2</text>
<text x="203.1" y="212.9">2</text>
<text x="75.7" y="218.2">5</text>
<text x="188.8" y="221.6">2</text>
<text x="132.7" y="222.3">6</text>
<text x="104.5" y="246.4">ITEM</text>
<text x="107.6" y="251.7">1</text>
<text x="114.6" y="246.4">QTY</text>
<text x="115.9" y="251.7">12</text>
<text x="122.9" y="251.7">DIN929 M10</text>
<text x="128.6" y="246.4">PART NUMBER</text>
<text x="160" y="251.8">Tuerca hexagonal para soldar</text>
<text x="196.5" y="246.4">DESCRIPTION</text>
<text x="107.6" y="257">2</text>
<text x="115.9" y="257">16</text>
<text x="122.9" y="257">DIN929 M4</text>
<text x="160" y="257.1">Tuerca hexagonal para soldar</text>
<text x="107.6" y="262.3">3</text>
<text x="116.9" y="262.3">9</text>
<text x="122.9" y="262.3">DIN929 M8</text>
<text x="160" y="262.4">Tuerca hexagonal para soldar</text>
<text x="107.6" y="267.6">4</text>
<text x="116.9" y="267.6">1</text>
<text x="122.9" y="267.6">GLD-MAQ-04-CART01</text>
<text x="160" y="267.7">Chapa Soldada Refuerzo Inferior Columna, espesor 4 mm</text>
<text x="107.6" y="273">5</text>
<text x="116.9" y="273">1</text>
<text x="122.9" y="273">GLD-MAQ-04-CME01</text>
<text x="160" y="273">Chapa Soldada MAQSIM, espesor 3 mm</text>
<text x="358.5" y="275">GLD-MAQ-04-SUELO01-MET01</text>
<text x="107.6" y="278.3">6</text>
<text x="116.9" y="278.3">2</text>
<text x="122.9" y="278.3">GLD-MAQ-04-CR01</text>
<text x="160" y="278.4">Chapa Soldada Fijación Mesa, espesor 4 mm</text>
<text x="358.5" y="279.4">2489</text>
</g>
<g font-size="3.1">
<text x="312.7" y="246.8">Tolerancias para dimensiones lineales y angulares sin indicación individual</text>
<text x="312.7" y="250.4">de tolerancia, según ISO 2768-1:1989</text>
<text x="312.7" y="254">Zonas de rugosidad no especificada, Ra 3.2</text>
<text x="358.7" y="286.5">1</text>
<text x="377.7" y="285.6">A3</text>
<text x="397" y="285.9">1 /4</text>
</g>
<g font-size="2.4">
<text x="271.2" y="244.4">MATERIAL:</text>
<text x="271.3" y="252">ACABADO SUPERFICIAL:</text>
<text x="271.4" y="247.9">Steel, Mild</text>
<text x="271.3" y="254.6">Negro satinado liso</text>
<text x="271.2" y="259.7">SCALE:</text>
<text x="350.6" y="260.8">DRAWN: Sergio Torremocha</text>
<text x="391.2" y="260.6">11/01/2016</text>
<text x="350.6" y="267">CHECKED: A.Garcia</text>
<text x="391.2" y="266.7">11/01/2016</text>
<text x="350.6" y="271.4">DWG NO:</text>
<text x="350.8" y="276.9">Id. Ref:</text>
<text x="350.8" y="282.8">REV</text>
<text x="371.2" y="282.9">SIZE</text>
<text x="390.9" y="282.9">SHEET</text>
</g>
</svg>
